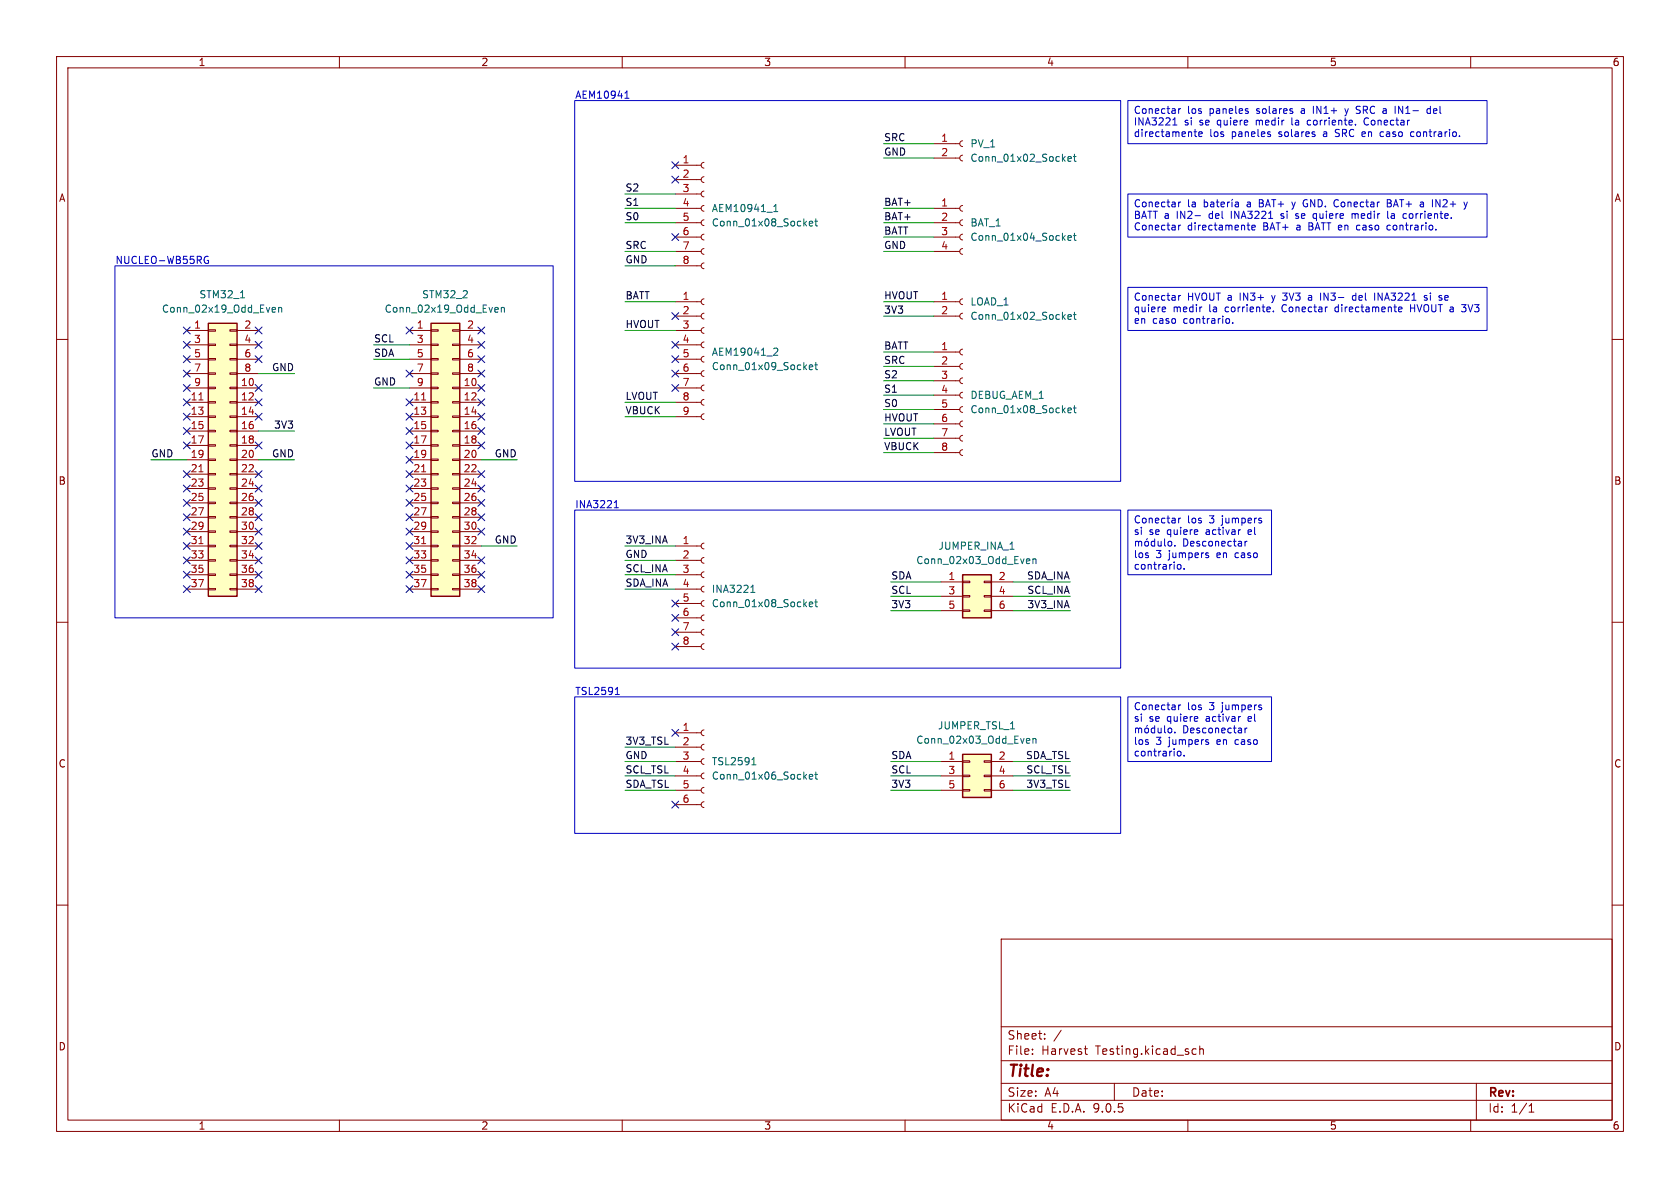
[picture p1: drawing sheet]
<svg xmlns="http://www.w3.org/2000/svg" width="297mm" height="210mm" viewBox="0 0 297 210" stroke-linecap="round" stroke-linejoin="round" font-family="sans-serif">
<g fill="none" stroke="#840000" stroke-width=".18">
<path d="M10 10h277v190h-277zM12 12h273v186h-273zM60 10v2M110 10v2M160 10v2M210 10v2M260 10v2M119.4 29.2h4.6M119.4 31.8h4.6M119.4 34.3h4.6M119.4 36.8h4.6M119.4 39.4h4.6"/>
<path d="M124.5 28.7l-.4 .2-.1 .3 .1 .4 .4 .1M124.5 31.2l-.4 .2-.1 .4 .1 .3 .4 .2M124.5 33.8l-.4 .1-.1 .4 .1 .3 .4 .2M124.5 36.3l-.4 .2-.1 .3 .1 .4 .4 .1M124.5 38.9l-.4 .1-.1 .4 .1 .3 .4 .2M165.1 25.4h4.6M165.1 27.9h4.6M170.2 24.9l-.4 .1-.1 .4 .1 .4 .4 .1M170.2 27.4l-.4 .2-.1 .3 .1 .4 .4 .1M119.4 41.9h4.6M119.4 44.5h4.6M119.4 47h4.6"/>
<path d="M119.4 53.3h4.6M119.4 55.9h4.6M119.4 58.4h4.6M124.5 41.4l-.4 .2-.1 .3 .1 .4 .4 .1M124.5 43.9l-.4 .2-.1 .4 .1 .3 .4 .2M124.5 46.5l-.4 .1-.1 .4 .1 .3 .4 .2M124.5 52.8l-.4 .2-.1 .3 .1 .4 .4 .1M124.5 55.4l-.4 .1-.1 .4 .1 .3 .4 .2M124.5 57.9l-.4 .2-.1 .3 .1 .4 .4 .1M10 60h2M119.4 61h4.6M119.4 63.5h4.6"/>
<path d="M119.4 66h4.6M119.4 68.6h4.6M119.4 71.1h4.6M119.4 73.7h4.6M124.5 60.5l-.4 .1-.1 .4 .1 .3 .4 .2M124.5 63l-.4 .1-.1 .4 .1 .4 .4 .1M124.5 65.5l-.4 .2-.1 .3 .1 .4 .4 .1M124.5 68.1l-.4 .1-.1 .4 .1 .3 .4 .2M124.5 70.6l-.4 .2-.1 .3 .1 .4 .4 .1M124.5 73.2l-.4 .1-.1 .4 .1 .3 .4 .2M165.1 62.2h4.6M165.1 64.8h4.6"/>
<path d="M165.1 67.3h4.6M165.1 69.9h4.6M165.1 72.4h4.6M165.1 74.9h4.6M165.1 77.5h4.6M170.2 61.7l-.4 .2-.1 .3 .1 .4 .4 .1M170.2 64.3l-.4 .1-.1 .4 .1 .3 .4 .2M170.2 66.8l-.4 .2-.1 .3 .1 .4 .4 .1M170.2 69.3l-.4 .2-.1 .4 .1 .3 .4 .2M170.2 71.9l-.4 .1-.1 .4 .1 .3 .4 .2M170.2 74.4l-.4 .2-.1 .3 .1 .4 .4 .1M170.2 77l-.4 .1-.1 .4 .1 .3 .4 .2"/>
<path d="M170.2 79.5l-.4 .2-.1 .3 .1 .4 .4 .1M285 60h2M165.1 80h4.6M10 110h2M285 110h2M10 160h2M177 166h108v32h-108zM285 160h2M60 198v2M110 198v2M160 198v2M177 194.5h108"/>
<path d="M177 191.5h108M177 187.5h108M177 181.5h108M182.5 186.3v.1M182.5 185.5v.1M184.7 183.6v.1M184.7 182.8v.1M187.6 182.1l-1.3 2M191.7 185.4h.5M192 186.3l.2 .1M197 191.5v3M210 198v2"/>
<path d="M211 185.4l.5 .1M211.5 186.3l-.5 .1M212.1 185.5l.2-.1 .4 .1v.9M212.1 184.9v1.5M260 198v2M261 191.5v6.5M270.3 196.6h.9M270.3 195.5l.4-.4v1.5"/>
</g>
<g fill="none" stroke="#006464" stroke-width=".18">
<path d="M136.8 37.4h.7M136.8 36.5l.3-.4v1.3M143.1 39.5l.6-.1-.1-.2-.3-.1-.2 .2v.6h.5M144 39.1h.5M144.2 38.7v1.1l.3 .1M188.8 28.1l.6-.1-.1-.3h-.3l-.2 .2 .1 .6h.4M189.8 27.7h.4M189.9 27.2v1.1l.3 .2M137 61.5l.4 .1 .1 .3-.8 .9h.8M143.1 64.9l.6-.1-.1-.2-.3-.1-.2 .2v.6h.5M144 64.5h.5M144.2 64.1v1.1l.3 .1"/>
<path d="M188.8 72.5l.6-.1-.1-.2-.3-.1-.2 .2 .1 .6h.4M189.8 72.1h.4M189.9 71.7v1.1l.3 .2"/>
</g>
<path d="M36.8 57.2h5.1v48.2h-5.1z" fill="#ffffc2"/>
<path d="M36.8 57.2h5.1v48.2h-5.1z" fill="none" stroke="#840000" stroke-width=".25"/>
<g fill="none" stroke="#840000" stroke-width=".18">
<path d="M33 58.4h3.8M36.8 58.3h1.3v.2h-1.3zM40.6 58.3h1.3v.2h-1.3zM41.9 58.4h3.8M33 61h3.8M33 63.5h3.8M33 66h3.8M33 68.6h3.8M33 71.1h3.8M33 73.7h3.8M33 76.2h3.8M33 78.7h3.8"/>
<path d="M36.8 60.8h1.3v.3h-1.3zM36.8 63.4h1.3v.2h-1.3zM36.8 65.9h1.3v.3h-1.3zM36.8 68.5h1.3v.2h-1.3zM36.8 71h1.3v.2h-1.3zM36.8 73.5h1.3v.3h-1.3zM36.8 76.1h1.3v.2h-1.3zM36.8 78.6h1.3v.3h-1.3zM40.6 60.8h1.3v.3h-1.3zM40.6 63.4h1.3v.2h-1.3zM40.6 65.9h1.3v.3h-1.3zM40.6 68.5h1.3v.2h-1.3z"/>
<path d="M40.6 71h1.3v.2h-1.3zM40.6 73.5h1.3v.3h-1.3zM40.6 76.1h1.3v.2h-1.3zM40.6 78.6h1.3v.3h-1.3zM41.9 61h3.8M41.9 63.5h3.8M41.9 66h3.8M41.9 68.6h3.8M41.9 71.1h3.8M41.9 73.7h3.8M41.9 76.2h3.8M41.9 78.7h3.8"/>
<path d="M33 81.3h3.8M33 83.8h3.8M33 86.4h3.8M33 88.9h3.8M33 91.4h3.8M33 94h3.8M33 96.5h3.8M33 99.1h3.8M36.8 81.2h1.3v.2h-1.3zM36.8 83.7h1.3v.2h-1.3zM36.8 86.2h1.3v.3h-1.3zM36.8 88.8h1.3v.2h-1.3z"/>
<path d="M36.8 91.3h1.3v.3h-1.3zM36.8 93.9h1.3v.2h-1.3zM36.8 96.4h1.3v.2h-1.3zM36.8 98.9h1.3v.3h-1.3zM40.6 81.2h1.3v.2h-1.3zM40.6 83.7h1.3v.2h-1.3zM40.6 86.2h1.3v.3h-1.3zM40.6 88.8h1.3v.2h-1.3zM40.6 91.3h1.3v.3h-1.3zM40.6 93.9h1.3v.2h-1.3zM40.6 96.4h1.3v.2h-1.3zM40.6 98.9h1.3v.3h-1.3z"/>
<path d="M41.9 81.3h3.8M41.9 83.8h3.8M41.9 86.4h3.8M41.9 88.9h3.8M41.9 91.4h3.8M41.9 94h3.8M41.9 96.5h3.8M41.9 99.1h3.8M33 101.6h3.8M33 104.1h3.8M36.8 101.5h1.3v.2h-1.3zM36.8 104h1.3v.3h-1.3z"/>
<path d="M40.6 101.5h1.3v.2h-1.3zM40.6 104h1.3v.3h-1.3zM41.9 101.6h3.8M41.9 104.1h3.8M119.4 129.5h4.6M119.4 132.1h4.6M119.4 134.6h4.6M119.4 137.2h4.6M119.4 139.7h4.6M124.5 129l-.4 .2-.1 .3 .1 .4 .4 .1M124.5 131.6l-.4 .1-.1 .4 .1 .3 .4 .2M124.5 134.1l-.4 .2-.1 .3 .1 .4 .4 .1"/>
<path d="M124.5 136.7l-.4 .1-.1 .4 .1 .3 .4 .2M124.5 139.2l-.4 .1-.1 .4 .1 .4 .4 .1M119.4 142.2h4.6M124.5 141.7l-.4 .2-.1 .3 .1 .4 .4 .1"/>
</g>
<path d="M35.2 70.7h.7M35.2 83.4h.7M35.2 96.1h.7" fill="none" stroke="#a90000" stroke-width=".18"/>
<path d="M42.5 52.6h.7M48.3 54.3l.4 .1v.2l-.6 .2M48.7 55.1l-.4 .1M49.3 54.5l.1-.2 .3 .1 .1 .8M49.3 54.3v.9M132.9 135.2h.7M133.2 134.1l.1-.2v1.3M143.1 137.3l.6-.1-.1-.2-.3-.1-.2 .2v.6h.5M144 136.9h.5M144.2 136.5v1.1l.3 .1" fill="none" stroke="#006464" stroke-width=".18"/>
<path d="M170.2 133.4h5.1v7.6h-5.1z" fill="#ffffc2"/>
<path d="M170.2 133.4h5.1v7.6h-5.1z" fill="none" stroke="#840000" stroke-width=".25"/>
<path d="M166.4 134.6h3.8M166.4 137.2h3.8M166.4 139.7h3.8M170.2 134.5h1.2v.2h-1.2zM170.2 137h1.2v.3h-1.2zM170.2 139.6h1.2v.2h-1.2zM174 134.5h1.3v.2h-1.3zM174 137h1.3v.3h-1.3zM174 139.6h1.3v.2h-1.3zM175.3 134.6h3.8M175.3 137.2h3.8M175.3 139.7h3.8" fill="none" stroke="#840000" stroke-width=".18"/>
<path d="M181.6 130.5l.4 .1 .1 .2-.6 .2M182 131.3l-.4 .1M182.6 130.7l.2-.2 .3 .1 .1 .8M182.6 130.5v.9" fill="none" stroke="#006464" stroke-width=".18"/>
<path d="M170.2 101.6h5.1v7.6h-5.1z" fill="#ffffc2"/>
<path d="M170.2 101.6h5.1v7.6h-5.1z" fill="none" stroke="#840000" stroke-width=".25"/>
<path d="M166.4 102.9h3.8M166.4 105.4h3.8M166.4 108h3.8M170.2 102.7h1.2v.3h-1.2zM170.2 105.3h1.2v.2h-1.2zM170.2 107.8h1.2v.3h-1.2zM174 102.7h1.3v.3h-1.3zM174 105.3h1.3v.2h-1.3zM174 107.8h1.3v.3h-1.3zM175.3 102.9h3.8M175.3 105.4h3.8M175.3 108h3.8" fill="none" stroke="#840000" stroke-width=".18"/>
<path d="M178.6 97.1h.7M181.6 98.8l.4 .1 .1 .2-.6 .1M182 99.6h-.4M182.6 98.9l.2-.1 .3 .1 .1 .7M182.6 98.8v.8" fill="none" stroke="#006464" stroke-width=".18"/>
<path d="M76.2 57.2h5.1v48.2h-5.1z" fill="#ffffc2"/>
<path d="M76.2 57.2h5.1v48.2h-5.1z" fill="none" stroke="#840000" stroke-width=".25"/>
<g fill="none" stroke="#840000" stroke-width=".18">
<path d="M165.1 36.8h4.6M165.1 39.4h4.6M170.2 36.3l-.4 .2-.1 .3 .1 .4 .4 .1M170.2 38.9l-.4 .1-.1 .4 .1 .3 .4 .2M72.4 58.4h3.8M76.2 58.3h1.3v.2h-1.3zM80 58.3h1.3v.2h-1.3zM81.3 58.4h3.8M165.1 41.9h4.6M165.1 44.5h4.6M165.1 53.3h4.6M165.1 55.9h4.6"/>
<path d="M170.2 41.4l-.4 .2-.1 .3 .1 .4 .4 .1M170.2 43.9l-.4 .2-.1 .4 .1 .3 .4 .2M170.2 52.8l-.4 .2-.1 .3 .1 .4 .4 .1M170.2 55.4l-.4 .1-.1 .4 .1 .3 .4 .2M72.4 61h3.8M72.4 63.5h3.8M72.4 66h3.8M72.4 68.6h3.8M72.4 71.1h3.8M72.4 73.7h3.8M72.4 76.2h3.8M72.4 78.7h3.8"/>
<path d="M76.2 60.8h1.3v.3h-1.3zM76.2 63.4h1.3v.2h-1.3zM76.2 65.9h1.3v.3h-1.3zM76.2 68.5h1.3v.2h-1.3zM76.2 71h1.3v.2h-1.3zM76.2 73.5h1.3v.3h-1.3zM76.2 76.1h1.3v.2h-1.3zM76.2 78.6h1.3v.3h-1.3zM80 60.8h1.3v.3h-1.3zM80 63.4h1.3v.2h-1.3zM80 65.9h1.3v.3h-1.3zM80 68.5h1.3v.2h-1.3z"/>
<path d="M80 71h1.3v.2h-1.3zM80 73.5h1.3v.3h-1.3zM80 76.1h1.3v.2h-1.3zM80 78.6h1.3v.3h-1.3zM81.3 61h3.8M81.3 63.5h3.8M81.3 66h3.8M81.3 68.6h3.8M81.3 71.1h3.8M81.3 73.7h3.8M81.3 76.2h3.8M81.3 78.7h3.8"/>
<path d="M72.4 81.3h3.8M72.4 83.8h3.8M72.4 86.4h3.8M72.4 88.9h3.8M72.4 91.4h3.8M72.4 94h3.8M72.4 96.5h3.8M72.4 99.1h3.8M76.2 81.2h1.3v.2h-1.3zM76.2 83.7h1.3v.2h-1.3zM76.2 86.2h1.3v.3h-1.3zM76.2 88.8h1.3v.2h-1.3z"/>
<path d="M76.2 91.3h1.3v.3h-1.3zM76.2 93.9h1.3v.2h-1.3zM76.2 96.4h1.3v.2h-1.3zM76.2 98.9h1.3v.3h-1.3zM80 81.2h1.3v.2h-1.3zM80 83.7h1.3v.2h-1.3zM80 86.2h1.3v.3h-1.3zM80 88.8h1.3v.2h-1.3zM80 91.3h1.3v.3h-1.3zM80 93.9h1.3v.2h-1.3zM80 96.4h1.3v.2h-1.3zM80 98.9h1.3v.3h-1.3z"/>
<path d="M81.3 81.3h3.8M81.3 83.8h3.8M81.3 86.4h3.8M81.3 88.9h3.8M81.3 91.4h3.8M81.3 94h3.8M81.3 96.5h3.8M81.3 99.1h3.8M119.4 96.5h4.6M119.4 99.1h4.6M124.5 96l-.4 .2-.1 .3 .1 .4 .4 .1M124.5 98.6l-.4 .1-.1 .4 .1 .3 .4 .2"/>
<path d="M72.4 101.6h3.8M72.4 104.1h3.8M76.2 101.5h1.3v.2h-1.3zM76.2 104h1.3v.3h-1.3zM80 101.5h1.3v.2h-1.3zM80 104h1.3v.3h-1.3zM81.3 101.6h3.8M81.3 104.1h3.8M119.4 101.6h4.6M119.4 104.1h4.6M119.4 106.7h4.6M119.4 109.2h4.6"/>
<path d="M119.4 111.8h4.6M119.4 114.3h4.6M124.5 101.1l-.4 .1-.1 .4 .1 .4 .4 .1M124.5 103.6l-.4 .2-.1 .3 .1 .4 .4 .1M124.5 106.2l-.4 .1-.1 .4 .1 .3 .4 .2M124.5 108.7l-.4 .2-.1 .3 .1 .4 .4 .1M124.5 111.3l-.4 .1-.1 .4 .1 .3 .4 .2M124.5 113.8l-.4 .1-.1 .4 .1 .4 .4 .1"/>
</g>
<path d="M74.5 70.7h.8M74.5 83.4h.8M74.5 96.1h.8" fill="none" stroke="#a90000" stroke-width=".18"/>
<g fill="none" stroke="#006464" stroke-width=".18">
<path d="M87.7 54.3l.3 .1 .1 .2-.6 .2M88 55.1l-.3 .1M88.6 54.5l.2-.2 .3 .1 .1 .8M88.6 54.3v.9M188.8 42.1l.6-.2-.1-.2-.3-.1-.2 .2 .1 .6h.4M188.8 56l.6-.1-.1-.2-.3-.1-.2 .2 .1 .6h.4M189.8 41.6h.4M189.8 55.6h.4M189.9 41.2v1.1l.3 .2M189.9 55.2v1.1l.3 .2M132.7 104.7h.8M132.9 103.8l.2-.4v1.3"/>
<path d="M143.1 106.8l.6-.1-.1-.2-.3-.1-.2 .2v.6h.5M144 106.4h.5M144.2 106v1.1l.3 .2"/>
</g>
<g fill="none" stroke="#009600" stroke-width=".18">
<path d="M110.5 34.3h8.9M110.5 36.8h8.9M110.5 39.4h8.9M156.2 36.8h8.9M156.2 39.4h8.9M156.2 25.4h8.9M156.2 27.9h8.9M110.5 47h8.9M110.5 44.5h8.9M110.5 58.4h8.9M110.5 53.3h8.9M156.2 55.9h8.9"/>
<path d="M156.2 44.5h8.9M156.2 53.3h8.9M156.2 41.9h8.9M45.7 66h6.4M45.7 76.2h6.4M66 63.5h6.4M66 68.6h6.4M66 61h6.4M110.5 73.7h8.9M110.5 71.1h8.9M156.2 74.9h8.9M156.2 72.4h8.9"/>
<path d="M156.2 69.9h8.9M156.2 67.3h8.9M156.2 77.5h8.9M156.2 62.2h8.9M156.2 64.8h8.9M26.7 81.3h6.3M45.7 81.3h6.4M85.1 96.5h6.3M85.1 81.3h6.3M110.5 96.5h8.9M110.5 99.1h8.9M156.2 80h8.9"/>
<path d="M110.5 101.6h8.9M110.5 104.1h8.9M157.5 102.9h8.9M157.5 105.4h8.9M157.5 108h8.9M179.1 102.9h10.1M179.1 105.4h10.1M179.1 108h10.1M110.5 137.2h8.9M110.5 134.6h8.9M110.5 139.7h8.9M110.5 132.1h8.9"/>
<path d="M157.5 137.2h8.9M157.5 134.6h8.9M157.5 139.7h8.9M179.1 137.2h10.1M179.1 134.6h10.1M179.1 139.7h10.1"/>
</g>
<g fill="none" stroke="#000084" stroke-width=".18">
<path d="M118.8 28.6l1.2 1.2M118.8 31.1l1.2 1.3M120 28.6l-1.2 1.2M120 31.1l-1.2 1.3M32.4 57.8l1.2 1.2M33.6 57.8l-1.2 1.2M45.1 57.8l1.2 1.2M46.3 57.8l-1.2 1.2M71.8 57.8l1.2 1.2M73 57.8l-1.2 1.2M84.5 57.8l1.2 1.2M85.7 57.8l-1.2 1.2"/>
<path d="M118.8 41.3l1.2 1.2M118.8 55.3l1.2 1.2M120 41.3l-1.2 1.2M120 55.3l-1.2 1.2M32.4 70.5l1.2 1.2M32.4 73.1l1.2 1.2M32.4 65.4l1.2 1.2M32.4 68l1.2 1.2M32.4 60.4l1.2 1.2M32.4 62.9l1.2 1.2M32.4 75.6l1.2 1.2M32.4 78.1l1.2 1.2"/>
<path d="M33.6 70.5l-1.2 1.2M33.6 73.1l-1.2 1.2M33.6 75.6l-1.2 1.2M33.6 65.4l-1.2 1.2M33.6 68l-1.2 1.2M33.6 60.4l-1.2 1.2M33.6 62.9l-1.2 1.2M33.6 78.1l-1.2 1.2M45.1 68l1.2 1.2M45.1 60.4l1.2 1.2M45.1 70.5l1.2 1.2M45.1 62.9l1.2 1.2"/>
<path d="M45.1 73.1l1.2 1.2M45.1 78.1l1.2 1.2M46.3 68l-1.2 1.2M46.3 60.4l-1.2 1.2M46.3 70.5l-1.2 1.2M46.3 62.9l-1.2 1.2M46.3 73.1l-1.2 1.2M46.3 78.1l-1.2 1.2M71.8 70.5l1.2 1.2M71.8 78.1l1.2 1.2M71.8 73.1l1.2 1.2M71.8 75.6l1.2 1.2"/>
<path d="M71.8 65.4l1.2 1.2M73 75.6l-1.2 1.2M73 78.1l-1.2 1.2M73 70.5l-1.2 1.2M73 73.1l-1.2 1.2M73 65.4l-1.2 1.2M84.5 62.9l1.2 1.2M84.5 73.1l1.2 1.2M84.5 78.1l1.2 1.2M84.5 75.6l1.2 1.2M84.5 70.5l1.2 1.2M84.5 60.4l1.2 1.2"/>
<path d="M84.5 68l1.2 1.2M84.5 65.4l1.2 1.2M85.7 62.9l-1.2 1.2M85.7 65.4l-1.2 1.2M85.7 78.1l-1.2 1.2M85.7 75.6l-1.2 1.2M85.7 73.1l-1.2 1.2M85.7 68l-1.2 1.2M85.7 60.4l-1.2 1.2M85.7 70.5l-1.2 1.2M118.8 65.4l1.2 1.2M118.8 62.9l1.2 1.2"/>
<path d="M118.8 68l1.2 1.2M118.8 60.4l1.2 1.2M120 65.4l-1.2 1.2M120 62.9l-1.2 1.2M120 68l-1.2 1.2M120 60.4l-1.2 1.2M32.4 88.3l1.2 1.2M32.4 98.5l1.2 1.2M32.4 90.8l1.2 1.2M32.4 93.4l1.2 1.2M32.4 95.9l1.2 1.2M32.4 85.8l1.2 1.2"/>
<path d="M32.4 83.2l1.2 1.2M33.6 95.9l-1.2 1.2M33.6 98.5l-1.2 1.2M33.6 83.2l-1.2 1.2M33.6 85.8l-1.2 1.2M33.6 90.8l-1.2 1.2M33.6 93.4l-1.2 1.2M33.6 88.3l-1.2 1.2M45.1 93.4l1.2 1.2M45.1 90.8l1.2 1.2M45.1 95.9l1.2 1.2M45.1 98.5l1.2 1.2"/>
<path d="M45.1 88.3l1.2 1.2M45.1 83.2l1.2 1.2M45.1 85.8l1.2 1.2M46.3 93.4l-1.2 1.2M46.3 90.8l-1.2 1.2M46.3 95.9l-1.2 1.2M46.3 98.5l-1.2 1.2M46.3 88.3l-1.2 1.2M46.3 83.2l-1.2 1.2M46.3 85.8l-1.2 1.2M71.8 88.3l1.2 1.2M71.8 80.7l1.2 1.2"/>
<path d="M71.8 98.5l1.2 1.2M71.8 90.8l1.2 1.2M71.8 95.9l1.2 1.2M71.8 93.4l1.2 1.2M71.8 85.8l1.2 1.2M71.8 83.2l1.2 1.2M73 98.5l-1.2 1.2M73 90.8l-1.2 1.2M73 95.9l-1.2 1.2M73 88.3l-1.2 1.2M73 93.4l-1.2 1.2M73 85.8l-1.2 1.2"/>
<path d="M73 80.7l-1.2 1.2M73 83.2l-1.2 1.2M84.5 90.8l1.2 1.2M84.5 98.5l1.2 1.2M84.5 88.3l1.2 1.2M84.5 93.4l1.2 1.2M84.5 83.2l1.2 1.2M84.5 85.8l1.2 1.2M85.7 90.8l-1.2 1.2M85.7 98.5l-1.2 1.2M85.7 88.3l-1.2 1.2M85.7 93.4l-1.2 1.2"/>
<path d="M85.7 85.8l-1.2 1.2M85.7 83.2l-1.2 1.2M32.4 101l1.2 1.2M32.4 103.5l1.2 1.2M33.6 103.5l-1.2 1.2M33.6 101l-1.2 1.2M45.1 101l1.2 1.2M45.1 103.5l1.2 1.2M46.3 101l-1.2 1.2M46.3 103.5l-1.2 1.2M71.8 101l1.2 1.2M71.8 103.5l1.2 1.2"/>
<path d="M73 103.5l-1.2 1.2M73 101l-1.2 1.2M84.5 103.5l1.2 1.2M84.5 101l1.2 1.2M85.7 103.5l-1.2 1.2M85.7 101l-1.2 1.2M118.8 113.7l1.2 1.2M118.8 106.1l1.2 1.2M118.8 108.6l1.2 1.2M118.8 111.2l1.2 1.2M120 113.7l-1.2 1.2M120 106.1l-1.2 1.2"/>
<path d="M120 108.6l-1.2 1.2M120 111.2l-1.2 1.2M118.8 128.9l1.2 1.2M120 128.9l-1.2 1.2M118.8 141.6l1.2 1.2M120 141.6l-1.2 1.2"/>
</g>
<g fill="none" stroke="#0000c2" stroke-width=".18">
<path d="M101.6 17.8h96.5v67.3h-96.5zM110.5 17.4h.7M110.6 16.4l.2-.3v1.3M199.4 17.8h63.5v7.6h-63.5zM208.4 19.2v.9M208.7 19.2l-.3 .3M220.6 19.7v.3M232.2 18.8v1.3M237.8 19.2l.3 .9M238.4 19.2l-.3 .9M240 19.4l.4 .1M240.4 20l-.5 .1"/>
<path d="M240.5 18.8h-.5l-.2 .2M247.3 18.8l.7 1.3M252.9 18.8v1.3M252.9 19.3l-.4-.1-.2 .3 .1 .5h.5M199.4 34.3h63.5v7.6h-63.5zM207.3 22.1h.8M207.6 21l-.1 .1M207.7 20.8v1.3M208.4 35.7v.9M208.4 39.8v.9M208.7 35.7l-.3 .3M208.7 39.8l-.3 .2"/>
<path d="M211.1 23.3h.5M211.3 38.1h.9M211.3 22.9v1.1l.3 .1M211.9 23.7l.6-.1v-.2l-.4-.1-.2 .2 .1 .6h.5M212.9 35.8l.4-.1 .2 .3-.1 .5h-.5M212.9 35.3v1.3M214 35.8h.5l.1 .8M214.6 36l-.4 .1-.2 .2 .2 .3 .4-.1M215 35.7h.5M215.2 35.3v1.1l.3 .2M215.9 36.1l.6-.1-.1-.2-.4-.1-.1 .2v.6h.5M217 35.7v.9"/>
<path d="M217.4 35.7l-.4 .3M217.8 35.7v.9M217.9 35.2l-.2 .2M218.4 35.8h.5v.8M218.9 36l-.4 .1-.2 .2 .2 .3 .4-.1M220.5 39.8h.4M222.6 35.3h.5l.2 .2-.2 .4 .2 .1 .1 .3-.3 .3h-.5zM222.6 35.9h.5M223.7 36.6l.4-1.3 .5 1.3M223.8 36.2h.7M224.6 23.8v.3M224.8 35.3h.7"/>
<path d="M225.2 35.3v1.3M226 36.1h.9M226.4 35.6v1M226.4 38.5l.2 .1M226.6 37.8l-.2 .1 .2 .3M228.4 35.7l.3 .9M228.4 20.8v1.1l.2 .2M228.6 36.9l-.2 .1M229 38.5l.4 .1M229 37.9l.1 .2 .3 .1M230.5 36.4l.3 .2M230.8 35.3l-.3 .2"/>
<path d="M231.6 21.3h-.4l-.1 .2 .1 .5 .4 .1M232.3 38.5h.4M232.3 37.8h.4M236.1 24.1h.1M236.1 23.1l.2 .4M238.1 20.1l-.3 .4M239 37.9l.4-.1 .2 .1M239 37.8v.8M239.6 37.9v.7M239.8 37.8l-.2 .1M240.3 39.8l-.4 .1-.1 .1 .1 .5 .4 .2M241.3 21a.66 .66 0 0 0 .4 1.1"/>
<path d="M244.1 24.1h.5M244.1 23.4h.5M245.3 35.3h.4l.2 .2-.2 .4 .2 .1 .1 .3-.3 .3h-.4zM245.3 35.9h.4M245.3 37.3v1.1l.2 .2M245.8 39.9l-.4-.1-.2 .2 .1 .6h.5M246.3 37.8h-.3M246.4 38.1h-.3l-.2 .2 .1 .2 .4 .1M249.2 37.9v.6M250 23.4l-.4-.1-.2 .2 .1 .6h.5M251.5 35.7l.2 .2v.7M251.7 36.5l-.5 .1"/>
<path d="M251.7 36l-.5 .1M253.2 35.3v1.3M253.8 36.6v-1.3l.8 1.3M259.4 35.7l-.3 .9M20.3 47h77.5v62.2h-77.5zM36.6 46h.3l-.1 .5-.3 .1-.3-.2M36.8 45.4l-.3-.1-.3 .2M199.4 50.8h63.5v7.6h-63.5zM205.6 54.3h.4l.1 .3-.6 .1M206 55.1h-.4M208.4 52.2v.9M208.7 52.2l-.3 .3"/>
<path d="M212.4 54.3h.1M217.1 56.3l.3 .3v.3l-.3 .3M217.9 57v.2M220.6 40.5l.3 .2M221.3 40.2l.6-.1v-.2l-.4-.1-.2 .2 .1 .6h.5M225.1 55v.1M226.7 51.8h.8M226.8 53l.1 .1M231.7 52.2l-.4 .1M231.8 52.6h-.3l-.2 .2v.2l.5 .1M233.5 51.8v1.3M236.1 54.3l-.1 .2 .1 .6"/>
<path d="M239.7 52.3l-.4-.1-.2 .3 .1 .5h.5M239.7 51.8v1.3M243.6 53.1v-1.3l.7 1.3M247.4 54.3h.4l.1 .3-.6 .1M247.8 55.1h-.4M249.4 53.8v1.3M249.4 54.5h.7M252.3 52.3l-.3-.1-.2 .2v.2l.5 .1v.3h-.5M252.9 51.8v.1M252.9 52.2v.9M255.8 52.2h-.2l-.2 .2 .1 .6 .3 .1M256 52.5l-.6 .2"/>
<path d="M258.4 53.8h.8l-.5 .5M258.9 54.3l.3 .3M259.2 54.9l-.3 .2M101.6 90.2h96.5v27.9h-96.5zM108.6 89.8h.7M108.7 88.8l.3-.3v1.3M199.4 90.2h25.4v11.4h-25.4zM200.7 95.7v.8M200.7 95.8l.4-.1 .2 .2M201.3 95.9l.2-.2h.3v.8M201.3 95.9v.6M202.4 95.8l.2-.1 .4 .1v.5l-.1 .2h-.3l-.2-.1z"/>
<path d="M204.1 95.7h-.3l-.3 .2 .1 .6h.5M204.1 95.3v1.2M204.7 95.7l.1 .8h.3l.2-.1M205.3 95.7v.8M205.9 95.3v1.1l.2 .1M206.6 95.8l-.1 .5 .2 .2h.3l.2-.2-.1-.5M207.7 96.4v.1M208.2 99.9l-.1 .1M208.4 91.6v.8M208.7 91.6l-.3 .2M208.7 99.9l.1 .5-.1 .2h-.3l-.3-.2M213.5 98.2l.2 .1-.2 .3"/>
<path d="M213.5 97.7l.1 .1M220.1 95.7v.8M220.5 95.7l-.4 .2M209.3 100.5v.1M101.6 123.2h96.5v24.1h-96.5zM108.8 122.8h.7M109 121.7l.1-.2v1.3M199.4 123.2h25.4v11.4h-25.4zM200.7 128.7v.9M200.7 128.8l.4-.1 .2 .2M201.3 128.9v.7M201.3 128.9l.2-.2 .3 .1v.8"/>
<path d="M202.4 128.8l.2-.1 .4 .1v.5l-.1 .2-.3 .1-.2-.2zM204.1 128.3v1.3M204.1 128.8l-.3-.1-.3 .2 .1 .6h.5M204.7 128.7l.1 .8 .3 .1 .2-.2M205.3 128.7v.9M205.9 128.3v1.1l.2 .2M206.6 128.8l-.1 .5 .2 .3 .3-.1 .2-.2-.1-.5M207.7 129.4v.2M208.2 132.9l-.1 .1M208.4 124.6v.9M208.7 132.9l.1 .5-.1 .2h-.3l-.3-.2M208.7 124.6l-.3 .3"/>
<path d="M209.3 133.5v.1M213.5 131.2l.2 .2-.2 .2M213.5 130.8h.1M220.1 128.7v.9M220.5 128.7l-.4 .2"/>
</g>
<text font-size="2.8" fill="#840000" x="178" y="190.9">Title:</text>
<g font-size="2.1" fill="#840000">
<text x="178" y="184">Sheet:</text>
<text x="178" y="186.7">File:</text>
<text x="184.1" y="186.7">Harvest</text>
<text x="193.7" y="186.7">Testing.kicad_sch</text>
<text x="178" y="196.9">KiCad</text>
<text x="178" y="194.1">Size:</text>
<text x="184.7" y="194.1">A4</text>
<text x="185.7" y="196.9">E.D.A.</text>
<text x="193.3" y="196.9">9.0.5</text>
<text x="200" y="194.1">Date:</text>
<text x="263" y="194.3">Rev:</text>
<text x="263" y="196.9">Id:</text>
<text x="267.1" y="196.9">1/1</text>
</g>
<g font-size="1.8" fill="#840000">
<text x="35" y="11.9">1</text>
<text x="85" y="11.9">2</text>
<text x="135" y="11.9">3</text>
<text x="185" y="11.9">4</text>
<text x="235" y="11.9">5</text>
<text x="285" y="11.9">6</text>
<text x="10.3" y="35.9">A</text>
<text x="285.3" y="35.9">A</text>
<text x="10.3" y="85.9">B</text>
<text x="285.3" y="85.9">B</text>
<text x="10.3" y="135.9">C</text>
<text x="285.3" y="135.9">C</text>
<text x="10.3" y="185.9">D</text>
<text x="285.3" y="185.9">D</text>
<text x="35" y="199.9">1</text>
<text x="85" y="199.9">2</text>
<text x="135" y="199.9">3</text>
<text x="185" y="199.9">4</text>
<text x="235" y="199.9">5</text>
<text x="285" y="199.9">6</text>
</g>
<g font-size="1.8" fill="#0000c2">
<text x="101.6" y="17.5">AEM10941</text>
<text x="200.3" y="20.5">Conectar</text>
<text x="200.3" y="22.5">INA3221</text>
<text x="209.4" y="22.5">si</text>
<text x="209.9" y="20.5">los</text>
<text x="212.2" y="22.5">se</text>
<text x="213.9" y="20.5">paneles</text>
<text x="215.5" y="22.5">quiere</text>
<text x="222.4" y="20.5">solares</text>
<text x="222.5" y="22.5">medir</text>
<text x="229" y="22.5">la</text>
<text x="230.5" y="20.5">a</text>
<text x="232" y="22.5">corriente.</text>
<text x="232.8" y="20.5">IN1+</text>
<text x="238.7" y="20.5">y</text>
<text x="240.8" y="20.5">SRC a</text>
<text x="242.2" y="22.5">Conectar</text>
<text x="248.1" y="20.5">IN1-</text>
<text x="254" y="20.5">del</text>
<text x="200.3" y="24.5">directamente</text>
<text x="213.9" y="24.5">los</text>
<text x="217.9" y="24.5">paneles</text>
<text x="226.4" y="24.5">solares</text>
<text x="234.4" y="24.5">a</text>
<text x="236.7" y="24.5">SRC en</text>
<text x="245.1" y="24.5">caso</text>
<text x="250.7" y="24.5">contrario.</text>
<text x="200.3" y="37">Conectar</text>
<text x="200.3" y="39">BATT a</text>
<text x="200.3" y="41.1">Conectar</text>
<text x="208.1" y="39">IN2-</text>
<text x="209.9" y="37">la</text>
<text x="209.9" y="41.1">directamente</text>
<text x="214" y="39">del</text>
<text x="218.1" y="39">INA3221</text>
<text x="220.7" y="37">a</text>
<text x="223.4" y="41.1">BAT+</text>
<text x="227.1" y="39">si</text>
<text x="229.1" y="37">y</text>
<text x="229.5" y="41.1">a</text>
<text x="229.9" y="39">se</text>
<text x="231.3" y="37">GND. Conectar</text>
<text x="231.8" y="41.1">BATT en</text>
<text x="233.2" y="39">quiere</text>
<text x="240.2" y="39">medir</text>
<text x="240.7" y="41.1">caso</text>
<text x="246.3" y="41.1">contrario.</text>
<text x="246.5" y="37">BAT+</text>
<text x="246.7" y="39">la</text>
<text x="249.7" y="39">corriente.</text>
<text x="254.9" y="37">IN2+</text>
<text x="20.3" y="46.7">NUCLEO-WB55RG</text>
<text x="200.3" y="53.5">Conectar</text>
<text x="209.9" y="53.5">HVOUT a</text>
<text x="219.5" y="53.5">IN3+</text>
<text x="225.3" y="53.5">y</text>
<text x="227.5" y="53.5">3V3</text>
<text x="232.2" y="53.5">a</text>
<text x="234.5" y="53.5">IN3-</text>
<text x="240.4" y="53.5">del</text>
<text x="244.4" y="53.5">INA3221</text>
<text x="253.5" y="53.5">si</text>
<text x="256.3" y="53.5">se</text>
<text x="200.3" y="55.5">quiere</text>
<text x="200.3" y="57.6">en</text>
<text x="203.8" y="57.6">caso</text>
<text x="207.4" y="55.5">medir</text>
<text x="209.3" y="57.6">contrario.</text>
<text x="213.9" y="55.5">la</text>
<text x="216.9" y="55.5">corriente.</text>
<text x="227.1" y="55.5">Conectar</text>
<text x="236.7" y="55.5">directamente</text>
<text x="250.2" y="55.5">HVOUT a</text>
<text x="259.7" y="55.5">3V3</text>
<text x="101.6" y="89.9">INA3221</text>
<text x="200.3" y="92.8">Conectar</text>
<text x="200.3" y="94.9">si</text>
<text x="203.1" y="94.9">se</text>
<text x="206.4" y="94.9">quiere</text>
<text x="209.9" y="92.8">los</text>
<text x="213.5" y="94.9">activar</text>
<text x="213.9" y="92.8">3</text>
<text x="216.3" y="92.8">jumpers</text>
<text x="221.1" y="94.9">el</text>
<text x="200.3" y="99">los</text>
<text x="200.3" y="101">contrario.</text>
<text x="204.4" y="99">3</text>
<text x="206.7" y="99">jumpers</text>
<text x="209.1" y="96.9">Desconectar</text>
<text x="215.4" y="99">en</text>
<text x="218.8" y="99">caso</text>
<text x="101.6" y="122.9">TSL2591</text>
<text x="200.3" y="125.9">Conectar</text>
<text x="209.9" y="125.9">los</text>
<text x="213.9" y="125.9">3</text>
<text x="216.3" y="125.9">jumpers</text>
<text x="200.3" y="127.9">si</text>
<text x="203.1" y="127.9">se</text>
<text x="206.4" y="127.9">quiere</text>
<text x="209.1" y="130">Desconectar</text>
<text x="213.5" y="127.9">activar</text>
<text x="221.1" y="127.9">el</text>
<text x="200.3" y="132">los</text>
<text x="200.3" y="134">contrario.</text>
<text x="204.4" y="132">3</text>
<text x="206.7" y="132">jumpers</text>
<text x="215.4" y="132">en</text>
<text x="218.8" y="132">caso</text>
</g>
<g font-size="1.8" fill="#a90000">
<text x="120.6" y="29">1</text>
<text x="166.3" y="25.1">1</text>
<text x="166.3" y="27.7">2</text>
<text x="120.6" y="31.5">2</text>
<text x="120.6" y="34">3</text>
<text x="120.6" y="36.6">4</text>
<text x="120.6" y="39.1">5</text>
<text x="120.6" y="41.7">6</text>
<text x="166.3" y="36.6">1</text>
<text x="166.3" y="39.1">2</text>
<text x="166.3" y="41.7">3</text>
<text x="120.6" y="44.2">7</text>
<text x="120.6" y="46.7">8</text>
<text x="166.3" y="44.2">4</text>
<text x="120.6" y="53.1">1</text>
<text x="166.3" y="53.1">1</text>
<text x="34.2" y="58.2">1</text>
<text x="43.1" y="58.2">2</text>
<text x="73.6" y="58.2">1</text>
<text x="82.5" y="58.2">2</text>
<text x="120.6" y="55.6">2</text>
<text x="120.6" y="58.2">3</text>
<text x="166.3" y="55.6">2</text>
<text x="34.2" y="60.7">3</text>
<text x="34.2" y="63.2">5</text>
<text x="34.2" y="65.8">7</text>
<text x="43.1" y="60.7">4</text>
<text x="43.1" y="63.2">6</text>
<text x="43.1" y="65.8">8</text>
<text x="73.6" y="60.7">3</text>
<text x="73.6" y="63.2">5</text>
<text x="73.6" y="65.8">7</text>
<text x="82.5" y="60.7">4</text>
<text x="82.5" y="63.2">6</text>
<text x="82.5" y="65.8">8</text>
<text x="120.6" y="60.7">4</text>
<text x="120.6" y="63.2">5</text>
<text x="120.6" y="65.8">6</text>
<text x="166.3" y="62">1</text>
<text x="166.3" y="64.5">2</text>
<text x="33.6" y="70.9">11</text>
<text x="34.2" y="68.3">9</text>
<text x="42.5" y="68.3">10</text>
<text x="42.5" y="70.9">12</text>
<text x="73" y="70.9">11</text>
<text x="73.6" y="68.3">9</text>
<text x="81.9" y="68.3">10</text>
<text x="81.9" y="70.9">12</text>
<text x="120.6" y="68.3">7</text>
<text x="120.6" y="70.9">8</text>
<text x="166.3" y="67.1">3</text>
<text x="166.3" y="69.6">4</text>
<text x="33.6" y="73.4">13</text>
<text x="33.6" y="75.9">15</text>
<text x="42.5" y="73.4">14</text>
<text x="42.5" y="75.9">16</text>
<text x="73" y="73.4">13</text>
<text x="73" y="75.9">15</text>
<text x="81.9" y="73.4">14</text>
<text x="81.9" y="75.9">16</text>
<text x="120.6" y="73.4">9</text>
<text x="166.3" y="72.1">5</text>
<text x="166.3" y="74.7">6</text>
<text x="166.3" y="77.2">7</text>
<text x="33.6" y="78.5">17</text>
<text x="33.6" y="81">19</text>
<text x="33.6" y="83.6">21</text>
<text x="42.5" y="78.5">18</text>
<text x="42.5" y="81">20</text>
<text x="42.5" y="83.6">22</text>
<text x="73" y="78.5">17</text>
<text x="73" y="81">19</text>
<text x="73" y="83.6">21</text>
<text x="81.9" y="78.5">18</text>
<text x="81.9" y="81">20</text>
<text x="81.9" y="83.6">22</text>
<text x="166.3" y="79.8">8</text>
<text x="33.6" y="86.1">23</text>
<text x="33.6" y="88.6">25</text>
<text x="42.5" y="86.1">24</text>
<text x="42.5" y="88.6">26</text>
<text x="73" y="86.1">23</text>
<text x="73" y="88.6">25</text>
<text x="81.9" y="86.1">24</text>
<text x="81.9" y="88.6">26</text>
<text x="33.6" y="91.2">27</text>
<text x="33.6" y="93.7">29</text>
<text x="42.5" y="91.2">28</text>
<text x="42.5" y="93.7">30</text>
<text x="73" y="91.2">27</text>
<text x="73" y="93.7">29</text>
<text x="81.9" y="91.2">28</text>
<text x="81.9" y="93.7">30</text>
<text x="33.6" y="96.3">31</text>
<text x="33.6" y="98.8">33</text>
<text x="33.6" y="101.3">35</text>
<text x="42.5" y="96.3">32</text>
<text x="42.5" y="98.8">34</text>
<text x="42.5" y="101.3">36</text>
<text x="73" y="96.3">31</text>
<text x="73" y="98.8">33</text>
<text x="73" y="101.3">35</text>
<text x="81.9" y="96.3">32</text>
<text x="81.9" y="98.8">34</text>
<text x="81.9" y="101.3">36</text>
<text x="120.6" y="96.3">1</text>
<text x="120.6" y="98.8">2</text>
<text x="120.6" y="101.3">3</text>
<text x="33.6" y="103.9">37</text>
<text x="42.5" y="103.9">38</text>
<text x="73" y="103.9">37</text>
<text x="81.9" y="103.9">38</text>
<text x="120.6" y="103.9">4</text>
<text x="120.6" y="106.4">5</text>
<text x="167.6" y="102.6">1</text>
<text x="167.6" y="105.2">3</text>
<text x="167.6" y="107.7">5</text>
<text x="176.5" y="102.6">2</text>
<text x="176.5" y="105.2">4</text>
<text x="176.5" y="107.7">6</text>
<text x="120.6" y="109">6</text>
<text x="120.6" y="111.5">7</text>
<text x="120.6" y="114">8</text>
<text x="120.6" y="129.3">1</text>
<text x="120.6" y="131.8">2</text>
<text x="120.6" y="134.4">3</text>
<text x="120.6" y="136.9">4</text>
<text x="167.6" y="134.4">1</text>
<text x="167.6" y="136.9">3</text>
<text x="176.5" y="134.4">2</text>
<text x="176.5" y="136.9">4</text>
<text x="120.6" y="139.4">5</text>
<text x="120.6" y="142">6</text>
<text x="167.6" y="139.4">5</text>
<text x="176.5" y="139.4">6</text>
</g>
<g font-size="1.8" fill="#0f0f0f">
<text x="156.2" y="27.6">GND</text>
<text x="156.2" y="25.1">SRC</text>
<text x="110.5" y="33.9">S2</text>
<text x="110.5" y="36.5">S1</text>
<text x="110.5" y="39">S0</text>
<text x="156.2" y="36.5">BAT+</text>
<text x="156.2" y="39">BAT+</text>
<text x="156.2" y="41.6">BATT</text>
<text x="110.5" y="46.6">GND</text>
<text x="110.5" y="44.1">SRC</text>
<text x="156.2" y="44.1">GND</text>
<text x="110.5" y="53">BATT</text>
<text x="156.2" y="53">HVOUT</text>
<text x="110.5" y="58.1">HVOUT</text>
<text x="156.2" y="55.5">3V3</text>
<text x="48" y="65.7">GND</text>
<text x="66" y="63.2">SDA</text>
<text x="66" y="60.6">SCL</text>
<text x="156.2" y="61.9">BATT</text>
<text x="156.2" y="64.4">SRC</text>
<text x="66" y="68.2">GND</text>
<text x="110.5" y="70.8">LVOUT</text>
<text x="156.2" y="67">S2</text>
<text x="156.2" y="69.5">S1</text>
<text x="48.4" y="75.9">3V3</text>
<text x="110.5" y="73.3">VBUCK</text>
<text x="156.2" y="72">S0</text>
<text x="156.2" y="77.1">LVOUT</text>
<text x="156.2" y="74.6">HVOUT</text>
<text x="26.7" y="80.9">GND</text>
<text x="48" y="80.9">GND</text>
<text x="87.4" y="80.9">GND</text>
<text x="156.2" y="79.7">VBUCK</text>
<text x="87.4" y="96.2">GND</text>
<text x="110.5" y="98.7">GND</text>
<text x="110.5" y="101.3">SCL_INA</text>
<text x="110.5" y="96.2">3V3_INA</text>
<text x="110.5" y="103.8">SDA_INA</text>
<text x="157.5" y="105.1">SCL</text>
<text x="157.5" y="107.6">3V3</text>
<text x="157.5" y="102.5">SDA</text>
<text x="181.5" y="102.5">SDA_INA</text>
<text x="181.5" y="105.1">SCL_INA</text>
<text x="181.5" y="107.6">3V3_INA</text>
<text x="110.5" y="131.7">3V3_TSL</text>
<text x="110.5" y="134.3">GND</text>
<text x="110.5" y="136.8">SCL_TSL</text>
<text x="157.5" y="136.8">SCL</text>
<text x="157.5" y="134.3">SDA</text>
<text x="181.3" y="134.3">SDA_TSL</text>
<text x="181.3" y="136.8">SCL_TSL</text>
<text x="110.5" y="139.4">SDA_TSL</text>
<text x="157.5" y="139.4">3V3</text>
<text x="181.3" y="139.4">3V3_TSL</text>
</g>
<g font-size="1.8" fill="#006464">
<text x="171.5" y="26.3">PV_1</text>
<text x="171.5" y="28.8">Conn_01x02_Socket</text>
<text x="125.7" y="37.7">AEM10941_1</text>
<text x="125.7" y="40.2">Conn_01x08_Socket</text>
<text x="171.5" y="40.2">BAT_1</text>
<text x="171.5" y="42.8">Conn_01x04_Socket</text>
<text x="35.2" y="52.9">STM32_1</text>
<text x="74.5" y="52.9">STM32_2</text>
<text x="28.5" y="55.5">Conn_02x19_Odd_Even</text>
<text x="67.9" y="55.5">Conn_02x19_Odd_Even</text>
<text x="171.5" y="54.2">LOAD_1</text>
<text x="171.5" y="56.7">Conn_01x02_Socket</text>
<text x="125.7" y="63.1">AEM19041_2</text>
<text x="125.7" y="65.6">Conn_01x09_Socket</text>
<text x="171.5" y="70.7">DEBUG_AEM_1</text>
<text x="171.5" y="73.3">Conn_01x08_Socket</text>
<text x="161.9" y="99.9">Conn_02x03_Odd_Even</text>
<text x="165.8" y="97.4">JUMPER_INA_1</text>
<text x="125.7" y="105">INA3221</text>
<text x="125.7" y="107.5">Conn_01x08_Socket</text>
<text x="161.9" y="131.7">Conn_02x03_Odd_Even</text>
<text x="165.7" y="129.1">JUMPER_TSL_1</text>
<text x="125.7" y="135.5">TSL2591</text>
<text x="125.7" y="138">Conn_01x06_Socket</text>
</g>
</svg>
